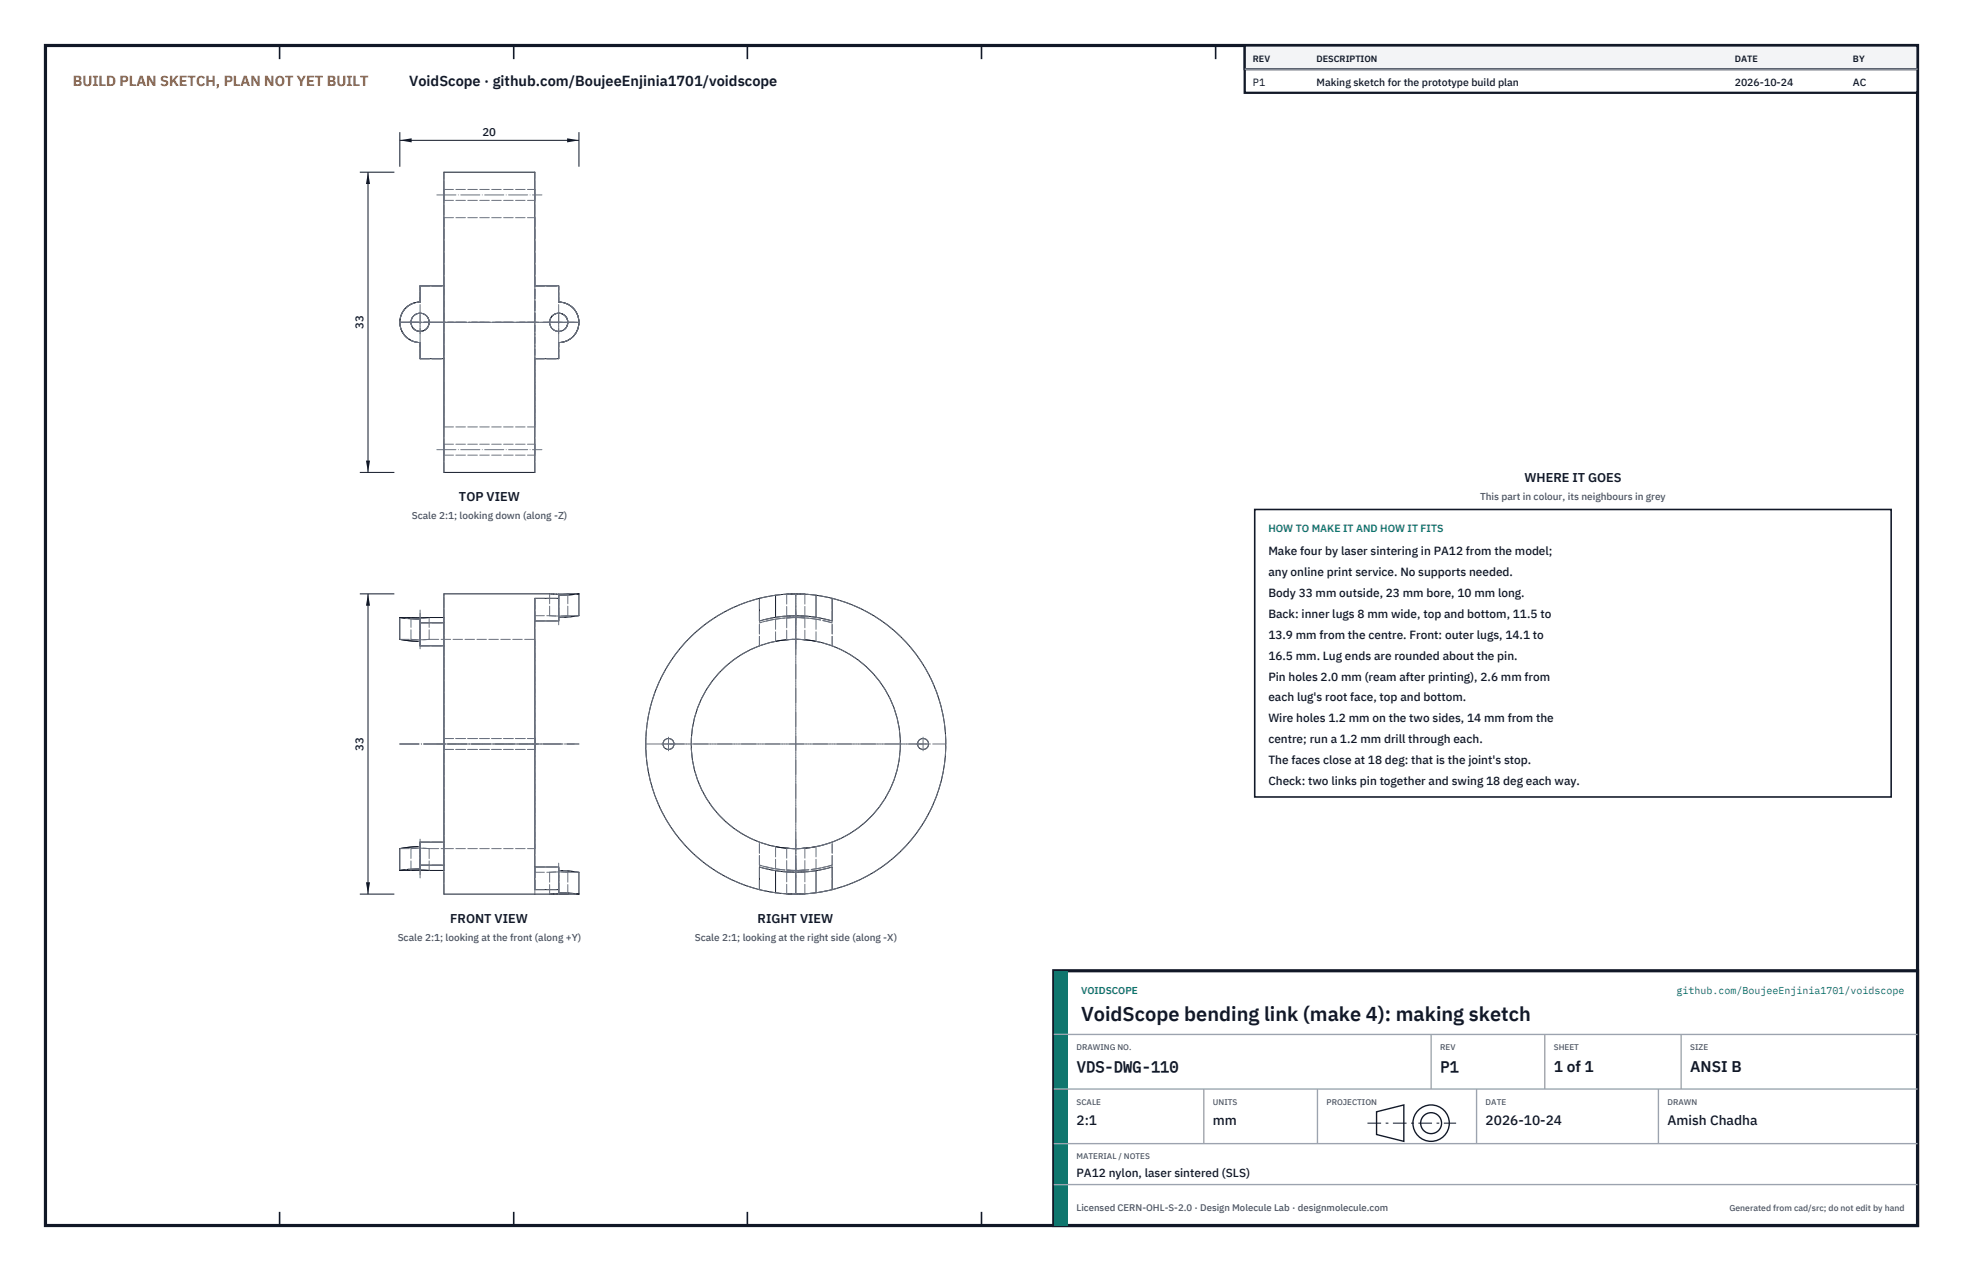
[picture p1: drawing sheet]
<svg xmlns="http://www.w3.org/2000/svg" width="432mm" height="279mm" viewBox="0 0 432 279" stroke-linecap="round" stroke-linejoin="round" font-family="sans-serif">
<path d="M10 10h411.8v259.4h-411.8z" fill="none" stroke="#111827" stroke-width=".7" stroke-linecap="butt"/>
<g fill="none" stroke="#111827" stroke-width=".35">
<path d="M61.5 10v3M113 10v3M164.4 10v3M215.9 10v3M267.4 10v3M318.9 10v3M370.3 10v3M61.5 266.4v3M113 266.4v3M164.4 266.4v3M215.9 266.4v3M267.4 266.4v3"/>
<path d="M318.9 266.4v3M370.3 266.4v3"/>
</g>
<g fill="none" stroke="#111727" stroke-width=".22">
<path d="M97.7 37.9h19.9v25h5.3v3.5a4.4 4.4 0 0 1 4.4 4.5 4.4 4.4 0 0 1-4.4 4.4v3.6h-5.3v25h-19.9zM88.9 68.1a4.5 4.5 0 0 0 1.7 6.8M91 75.1h.1M92.4 66.4a4.4 4.4 0 0 0-3.4 1.6M92.4 66.4a4.4 4.4 0 0 0-4.4 4.5 4.4 4.4 0 0 0 4.4 4.4v3.6h5.3M93.2 69h.1M93.7 69.4a2.01 2.01 0 0 1 .7 1.5M94.4 71.2a2 2 0 0 1-1.6 1.6 2 2 0 0 1-2.1-.9M94.4 71v.1M94.4 70.9h.1M97.7 62.9h-5.3v3.5M122.5 68.9l-1 .5-.4 .7"/>
<path d="M122.9 68.9a2 2 0 0 1 2 1.7M124.9 70.9l-.4 1.2M88 135.7l4.4 .4v.8M88 135.7l1.2 .2M88 135.7h9.7M88 135.7v4.9M92.4 136.9v5.1h5.3M92.4 136.9h5.3M121.4 130.6h.1M121.7 130.6h.2M122.4 130.6h.1M122.9 131.5h-5.3v64.1h5.3"/>
<path d="M122.9 131.5v5h-5.3M123.2 135.7h-.2M124.6 135.7h-.5M124.8 135.6h.1M126.4 135.5l-.9 .1M126.4 130.7l-1.2 .1M127.3 130.5l-4.4 .4v.6M127.3 130.5l-.5 .1M127.3 130.5h-29.6v66h29.6M127.3 130.5v4.8l-4.4 .4M167 131.5a33 33 0 0 0-25 32 33 33 0 0 0 25 32.1M167 131.5v5l3.6-.8"/>
<path d="M170.6 130.9l-3.6 .6M170.6 130.9a32.9 32.9 0 0 1 8.9 0M170.6 135.7a28.1 28.1 0 0 1 8.9 0M170.6 130.9v4.8M173.1 135.4h.1M173.3 135.4h-.1M173.6 130.6h-.6M173.9 135.4h-.2M173.9 135.4h-.3M174.4 130.6h-.5M174.6 135.4h-.1M174.8 130.5h.2"/>
<path d="M175 135.3h.1M175 130.5l.5 .1M175 135.3l.9 .1M175 135.3l-.8 .1M175.4 135.4h.2M175.6 130.6h-1.8M175.7 130.6h.5M175.9 130.6h.3M176.1 135.4h.6M176.2 135.4h.1M176.3 130.6h.1M176.6 130.6h.1"/>
<path d="M176.8 135.4h.2M176.8 135.4h.1M177 130.6h.1M179.5 130.9l3.5 .6M179.5 130.9v4.8M183 131.5a33 33 0 0 1 25 32 33 33 0 0 1-25 32.1M183 131.5v5l-3.5-.8M88 140.6l4.1 .4M88 140.6l4.3 .4M173.5 140.6l-2.9 .4M173.7 140.6h.1M174.3 140.6h.1"/>
<path d="M174.9 140.6h-.4M175 140.6h2M175 140.6h.1M175.1 140.6h.4M175.7 140.6h.1M177 140.6l2.5 .4M88 191.4h9.7M88 186.5v4.9M89.2 191.2l-1.2 .2M89.9 191.1h-.5M92.1 186.1l-4.1 .4M92.4 186.1h.1"/>
<path d="M92.4 186.1l-4.4 .4M92.4 190.2v.8l-4.4 .4M92.4 190.2h5.3M97.7 185.1h-5.3v5.1M117.6 190.6h5.3v5M120.9 196.5h4M121.4 196.5h.1M121.9 196.5h-.2M122.4 196.5h.1M122.9 195.6v.6l4.4 .3M122.9 191.4l4.4 .3v4.8M123.4 191.4h.5"/>
<path d="M124.8 191.5h.5M124.9 196.3h.3M125.5 191.5l.9 .1M126.1 196.4h.3M126.8 196.5h.5M167 195.6l3.6 .6M170.6 196.2a33 33 0 0 0 8.9 0M170.6 191.4a28.2 28.2 0 0 0 8.9 0M170.6 191.4l-3.6-.8v5M170.6 186.1l2.7 .4M170.6 191.4v4.8M173 196.5h1.1"/>
<path d="M173 191.7h.1M173 186.5h.7M173.2 191.7h.1M173.4 196.5h.3M173.4 186.5h.2M173.7 191.7h.3M173.7 196.5h.1M173.8 186.5h.3M173.9 196.5h.3M173.9 191.7h.2M174.2 186.5h.2M174.2 191.7h.4"/>
<path d="M174.3 191.7h.3M174.4 186.5h.1M174.5 186.5h.1M174.5 186.5h.4M174.8 186.5h.2M175 186.5h.1M175.5 196.5h-.5M175.7 186.5h-.3M175.7 191.7h-.2M175.9 191.7h-.9M176 186.5h-.1M176.1 186.5h.1"/>
<path d="M176.2 196.5h-.5M176.3 191.7h-.1M176.4 196.5h-.1M176.4 191.7h-.4M176.7 196.5h-.1M176.7 196.5h-1.9M176.9 191.7h-.1M176.9 191.7h-.2M177 196.5h.1M177 186.5h-2M179.5 191.4l3.5-.8v5M179.5 186.1l-3.3 .4"/>
<path d="M179.5 191.4v4.8M183 195.6l-3.5 .6"/>
<circle cx="92.4" cy="70.9" r="2"/>
<circle cx="122.9" cy="70.9" r="2"/>
<circle cx="147" cy="163.6" r="1.21"/>
<circle cx="175" cy="163.5" r="23"/>
<circle cx="203" cy="163.6" r="1.21"/>
</g>
<g fill="none" stroke="#6a7180" stroke-width=".22" stroke-dasharray="2.1 .5">
<path d="M97.7 47.9v15M97.7 42.9v-1.2M97.7 41.7v2.4M97.7 44.1v-1.2M97.7 47.9h19.9M97.7 44.1h19.9M97.7 41.7h19.9M117.6 47.9v45.9M117.6 42.9v-1.2M117.6 41.7v2.4M117.6 44.1v-1.2M89 68l-.1 .1"/>
<path d="M90.6 74.9l.4 .2M91 75.1l1.4 .2M92.4 78.9h5.3M92.4 78.9v-3.6M92.4 75.3a4.4 4.4 0 0 1-4.4-4.4 4.4 4.4 0 0 1 4.4-4.5M92.4 66.4v-3.5M92.4 62.9h5.3M92.4 62.9v3.5M92.4 75.3v3.6M93.2 69a2 2 0 0 0-2.3 .5 2 2 0 0 0-.2 2.4M93.7 69.4l-.5-.4M94.4 71.2v-.1"/>
<path d="M94.4 71v-.1M94.4 70.9a2 2 0 0 1-2.9 1.7 2 2 0 0 1-.3-3.3 2 2 0 0 1 3.2 1.2v.4M94.4 70.9h.1M94.4 70.9a2 2 0 0 0-2.9-1.8 2 2 0 0 0-.3 3.4 2 2 0 0 0 3.2-1.3v-.3M97.7 70.9h19.9M97.7 70.9v-33M97.7 62.9v-15M97.7 62.9v16M97.7 78.9v14.9M97.7 70.9v-8M117.6 70.9v-8M117.6 62.9h5.3"/>
<path d="M117.6 78.9h5.3M117.6 62.9v-25M117.6 78.9v-16M117.6 62.9v16M117.6 70.9v-23M121.1 70.1a2 2 0 0 0 .8 2.5 2 2 0 0 0 2.6-.5M122.9 68.9h-.4M122.9 66.4v-3.5M122.9 66.4a4.4 4.4 0 0 1 4.4 4.5 4.4 4.4 0 0 1-4.4 4.4M122.9 78.9v-3.6M122.9 75.3v3.6M122.9 75.3a4.4 4.4 0 0 0 4.4-4.4 4.4 4.4 0 0 0-4.4-4.5"/>
<path d="M122.9 62.9v3.5M124.9 70.9a2 2 0 0 0-2.9-1.8 2 2 0 0 0-.3 3.4 2 2 0 0 0 3.2-1.3v-.3M124.9 70.9v-.3M97.7 98.9v-1.2M97.7 97.7v2.4M97.7 93.8v-14.9M97.7 97.7h19.9M97.7 93.8h19.9M117.6 98.9v-1.2M117.6 97.7v2.4M117.6 93.8v-22.9M97.7 103.9v-33"/>
<path d="M97.7 100.1v-1.2M97.7 100.1h19.9M117.6 103.9v-25M117.6 100.1v-1.2M88.9 135.9h.1M92.4 136.9h5.3M92.4 136.9v-.8M92.4 136.1l-3.2-.2M97.7 136.9v-1.2M97.7 135.7v1.2M117.6 131.5h5.3M117.6 136.5v-5"/>
<path d="M117.6 136.5v-1.2M117.6 135.3v1.2M117.6 136.5h5.3M117.6 135.3h3.3M120.9 135.3h4M120.9 135.3v-4.8M121.4 130.6l-.5-.1M121.7 130.6h-.3M122.4 130.6h-.5M122.9 131.5v-.6M122.9 135.7v-4.8M122.9 135.7v.8"/>
<path d="M122.9 136.5v-5M122.9 136.5v-.8M123 135.7h-.1M124.1 135.7h-.9M124.8 135.6l-.2 .1M124.9 130.5l-2.4 .1M124.9 135.3v-4.8M124.9 135.3h-4M124.9 135.3h2.4M125.2 130.8l-2.3 .1M125.5 135.6h-.7M126.8 130.6l-.4 .1"/>
<path d="M127.3 135.3l-.9 .2M167 136.5v-5M170.6 136.1l-3.6 .8M173 135.4h.1M173 135.8l2-.1M173 135.4v-4.8M173.1 135.4h.1M173.3 135.4h.3M173.4 130.6h-.4M173.4 130.6h.5M173.7 135.4h-.7M173.8 130.6h-.2"/>
<path d="M173.9 135.4h.3M174.4 130.6l.4-.1M174.5 135.4h-.6M174.6 130.6h-.1M175 130.5h.1M175 135.3l-.4 .1M175 135.7l2 .1M175.4 135.4l-.3-.1M175.5 130.6h.2M175.9 135.4h.3M175.9 130.6h-.3M176.1 135.4h-.5"/>
<path d="M176.2 130.6h.1M176.3 135.4h.5M176.4 130.6h.2M176.6 130.6h-.4M176.7 130.6h.3M176.8 135.4h-.1M176.9 135.4h.1M177 130.6h-.3M177 135.4h.1M177 135.8h-4M177 135.4v-4.8M179.5 136.1a27.7 27.7 0 0 0-8.9 0"/>
<path d="M183 136.9a27.8 27.8 0 0 0-16 0M183 136.5v-5M183 136.5a28.2 28.2 0 0 0-16 0M183 136.9l-3.5-.8M88 140.6h2.4M90.4 140.6h4M90.4 140.6v-4.9M92.3 141h-.2M92.4 142h5.3M92.4 142v-1M92.4 141v1M92.4 142v-5.1"/>
<path d="M92.4 141v-4.9M94.4 140.6h-4M94.4 140.6v-4.9M94.4 140.6h23.2M97.7 142v-5.1M97.7 142v43.1M117.6 140.6v45.9M167 142v-5.1M167 142a23 23 0 0 0-15 21.5 23 23 0 0 0 15 21.6M170.6 141l-3.6 1M170.6 141v-4.9M173 140.6h2"/>
<path d="M173 140.6v-4.8M173.1 140.6h.1M173.7 140.6h-.2M174.3 140.6h-.6M174.3 140.6h.1M174.5 140.6h-.1M175 140.6h-.1M175.1 140.6h.1M175.7 140.6h-.2M177 140.6h-1.2M177 140.6h-4M177 140.6v-4.8"/>
<path d="M179.5 141v-4.9M183 142v-5.1M183 142l-3.5-1M97.7 164.8v-2.5M97.7 162.3v2.5M97.7 164.8h19.9M97.7 162.3h19.9M117.6 164.8v-2.5M117.6 162.3v2.5M88 186.5h2.4M88.9 191.2h.1M89.2 191.2l.2-.1"/>
<path d="M89.9 191.1l2.5-.1M90.4 186.5h4M90.4 191.4v-4.9M92.1 186.1h.3M92.4 185.1v1M92.4 186.1v-1M92.4 185.1h5.3M92.4 190.2v-5.1M92.4 190.2h5.3M92.4 191v-.8M92.4 191v-4.9M94.4 186.5h-4"/>
<path d="M94.4 191.4v-4.9M94.4 186.5h3.3M97.7 196.5v-66M97.7 185.1v-43.1M97.7 190.2v-5.1M97.7 190.2v1.2M97.7 191.4v-1.2M97.7 186.5v-1.4M97.7 186.5h19.9M117.6 196.5v-.9M117.6 195.6h5.3M117.6 195.6v-64.1"/>
<path d="M117.6 190.6h5.3M117.6 195.6v-5M117.6 190.6v1.1M117.6 191.7v-1.1M117.6 186.5v-45.9M117.6 191.7h3.3M120.9 191.7h4M120.9 196.5v-4.8M121.4 196.5h-.5M121.7 196.5h-.3M122.4 196.5h-.5M122.9 196.2v-.6"/>
<path d="M122.9 196.2l2 .1M122.9 195.6v-5M122.9 191.4v-.8M122.9 196.2v-4.8M122.9 191.4h.5M122.9 190.6v.8M123.9 191.4l.9 .1M124.9 196.5h-2.5M124.9 191.7h-4M124.9 196.5v-4.8M124.9 191.7h2.4M125.2 196.3l.9 .1"/>
<path d="M125.3 191.5h.2M126.4 196.4l.4 .1M126.4 191.6l.9 .1M167 190.2v-5.1M167 195.6v-5M167 190.6a28.2 28.2 0 0 0 16 0M167 185.1l3.6 1M167 190.2l3.6 .8M170.6 191a27.8 27.8 0 0 0 8.9 0M170.6 191v-4.9M173 191.7h.2M173 191.3l2 .1"/>
<path d="M173 196.5v-4.8M173 191.3v-4.8M173.2 191.7h.1M173.3 191.7h.6M173.3 186.5h.1M173.4 196.5h-.4M173.6 186.5h.2M173.7 191.7h-.6M173.7 186.5h1.1M173.7 196.5h.1M173.9 196.5h-.1M173.9 186.5h.1"/>
<path d="M174.1 186.5h.1M174.1 196.5h.9M174.1 191.7h.1M174.3 191.7h-.3M174.4 186.5h.1M174.5 186.5h.1M174.6 191.7h.4M174.8 196.5h-.6M174.9 186.5h.1M175 196.5a33 33 0 0 0 8-.9M175 186.5h.1M175 186.5a23 23 0 0 0 8-1.4"/>
<path d="M175 186.5h-2M175 186.5h2M175 191.4l2-.1M175.1 186.5h.3M175.5 196.5h.2M175.5 191.7h-.9M175.7 186.5h.2M175.9 191.7h.3M176 186.5h.1M176 191.7h-.3M176.1 186.5h.1M176.2 196.5h.1"/>
<path d="M176.3 191.7h.5M176.4 196.5h.2M176.6 186.5h.1M176.7 196.5h.3M176.7 186.5h.1M176.7 191.7h-.3M176.9 191.7h.1M177 196.5h-.3M177 191.7h-.1M177 191.3h-4M177 196.5v-4.8M177 191.3v-4.8"/>
<path d="M179.5 186.1l3.5-1M179.5 191l3.5-.8M179.5 191v-4.9M183 185.1a23 23 0 0 0 15-21.6 23 23 0 0 0-15-21.5M183 190.2v-5.1M183 190.2a27.8 27.8 0 0 1-16 0M183 195.6v-5"/>
<circle cx="147" cy="163.6" r="1.21"/>
<circle cx="175" cy="163.5" r="33"/>
<circle cx="203" cy="163.6" r="1.21"/>
</g>
<g fill="none" stroke="#6a7180" stroke-width=".22" stroke-dasharray="4.2 .5 0 .5">
<path d="M96.1 42.9h23.1M88 70.9h10M88 70.9h18.6M88 70.9h38.3M88 70.9h39.3M89.9 70.9h5M92.4 76.4v-11.1M92.4 73.4v-5M108.6 70.9h18.7M117.3 70.9h10M120.4 70.9h5M122.9 76.4v-11.1"/>
<path d="M122.9 73.4v-5M96.1 98.9h23.1M122.9 137.4v-6.9M122.9 136.3v-5.8M175 137.4v-6.9M175 136.3v-5.8M92.4 142.6v-8.5M92.4 141.5v-6.7M175 142.6v-8.5M175 141.5v-6.7M88 163.5h18.6M88 163.5h38.3"/>
<path d="M88 163.5h39.3M96.1 163.5h23.1M108.6 163.5h18.7M142 163.5h66M145.5 163.5h3M146.3 163.5h57.5M147 165.1v-3M201.5 163.5h3M203 165.1v-3M92.4 193v-8.5M92.4 192.3v-6.7M122.9 196.5v-5.7"/>
<path d="M122.9 196.5v-6.7M175 196.5v-5.7M175 196.5v-6.7M175 196.5v-66M175 193v-8.5M175 192.3v-57.5M175 192.3v-6.7"/>
</g>
<path d="M88 29.1v7.6M88 30.9h39.3M127.3 29.1v7.6" fill="none" stroke="#111827" stroke-width=".22"/>
<path d="M88 30.9l2.6-.5v.9zM124.7 30.4v.9l2.6-.4z" fill="#111827"/>
<path d="M79.2 37.9h7.6M81 37.9v66M79.2 103.9h7.6" fill="none" stroke="#111827" stroke-width=".22"/>
<path d="M81 37.9l-.5 2.6h.9zM80.5 101.3h.9l-.4 2.6z" fill="#111827"/>
<path d="M79.2 130.5h7.6M81 130.5v66M79.2 196.5h7.6" fill="none" stroke="#111827" stroke-width=".22"/>
<path d="M81 130.5l-.5 2.7h.9zM80.5 193.9h.9l-.4 2.6z" fill="#111827"/>
<path d="M276 112h140v63.2h-140z" fill="#fff" stroke="#111827" stroke-width=".35"/>
<path d="M273.8 10h148v10.4h-148z" fill="#fff" stroke="#111827" stroke-width=".5"/>
<path d="M273.8 10h148v5.2h-148z" fill="#f3f4f6" stroke="#111827" stroke-width=".5"/>
<path d="M273.8 15.2h148" fill="none" stroke="#9ca3af" stroke-width=".3"/>
<path d="M231.8 213.4h190v56h-190z" fill="#fff" stroke="#111827" stroke-width=".7" stroke-linecap="butt"/>
<path d="M231.8 213.4h3v56h-3z" fill="#0f766e"/>
<path d="M231.8 227.4h190M231.8 239.4h190M264.8 239.4v12M289.8 239.4v12M314.8 227.4v12M324.8 239.4v12M339.8 227.4v12M364.8 239.4v12M369.8 227.4v12M231.8 251.4h190M231.8 260.4h190" fill="none" stroke="#9ca3af" stroke-width=".3"/>
<g fill="none" stroke="#111827" stroke-width=".3">
<path d="M302.8 244.4l6-1.5v8l-6-1.5z"/>
<circle cx="314.8" cy="246.9" r="4"/>
<circle cx="314.8" cy="246.9" r="2.3"/>
</g>
<path d="M300.8 246.9h19.5" fill="none" stroke="#111827" stroke-width=".22" stroke-dasharray="3 1 .6 1" stroke-linecap="butt"/>
<text font-size="4.4" fill="#111827" x="237.8" y="224.4">VoidScope bending link (make 4): making sketch</text>
<g font-size="3.4" fill="#111827">
<text x="236.8" y="235.6">VDS-DWG-110</text>
<text x="316.8" y="235.6">P1</text>
<text x="341.8" y="235.6">1 of 1</text>
<text x="371.8" y="235.6">ANSI B</text>
</g>
<text font-size="3.2" fill="#b45309" x="16" y="19">BUILD PLAN SKETCH, PLAN NOT YET BUILT</text>
<text font-size="3.2" fill="#111827" x="90" y="19">VoidScope · github.com/BoujeeEnjinia1701/voidscope</text>
<g font-size="3" fill="#111827">
<text x="236.8" y="247.2">2:1</text>
<text x="266.8" y="247.2">mm</text>
<text x="326.8" y="247.2">2026-10-24</text>
<text x="366.8" y="247.2">Amish Chadha</text>
</g>
<g font-size="2.8" fill="#111827">
<text x="335.3" y="106">WHERE IT GOES</text>
<text x="101" y="110.2">TOP VIEW</text>
<text x="99" y="202.9">FRONT VIEW</text>
<text x="166.7" y="202.9">RIGHT VIEW</text>
</g>
<g font-size="2.6" fill="#111827">
<text x="279" y="122">Make four by laser sintering in PA12 from the model;</text>
<text x="279" y="126.6">any online print service. No supports needed.</text>
<text x="279" y="131.2">Body 33 mm outside, 23 mm bore, 10 mm long.</text>
<text x="279" y="135.8">Back: inner lugs 8 mm wide, top and bottom, 11.5 to</text>
<text x="279" y="140.4">13.9 mm from the centre. Front: outer lugs, 14.1 to</text>
<text x="279" y="145">16.5 mm. Lug ends are rounded about the pin.</text>
<text x="279" y="149.6">Pin holes 2.0 mm (ream after printing), 2.6 mm from</text>
<text x="279" y="154.2">each lug's root face, top and bottom.</text>
<text x="279" y="158.8">Wire holes 1.2 mm on the two sides, 14 mm from the</text>
<text x="279" y="163.4">centre; run a 1.2 mm drill through each.</text>
<text x="279" y="168">The faces close at 18 deg: that is the joint's stop.</text>
<text x="279" y="172.6">Check: two links pin together and swing 18 deg each way.</text>
<text x="236.8" y="258.8">PA12 nylon, laser sintered (SLS)</text>
</g>
<g font-size="2.5" fill="#111827">
<text x="106.1" y="29.8">20</text>
<text x="79.9" y="72.3" transform="rotate(-90 79.9 72.3)">33</text>
<text x="79.9" y="165" transform="rotate(-90 79.9 165)">33</text>
</g>
<g font-size="2.3" fill="#111827">
<text x="275.6" y="18.8">P1</text>
<text x="289.6" y="18.8">Making sketch for the prototype build plan</text>
<text x="381.6" y="18.8">2026-10-24</text>
<text x="407.6" y="18.8">AC</text>
</g>
<text font-size="2.3" fill="#0f766e" x="279" y="117">HOW TO MAKE IT AND HOW IT FITS</text>
<g font-size="2.2" fill="#4b5563">
<text x="325.6" y="110">This part in colour, its neighbours in grey</text>
<text x="90.6" y="114.2">Scale 2:1; looking down (along -Z)</text>
<text x="87.5" y="206.9">Scale 2:1; looking at the front (along +Y)</text>
<text x="152.8" y="206.9">Scale 2:1; looking at the right side (along -X)</text>
</g>
<g font-size="2.2" fill="#0f766e">
<text x="237.8" y="218.4">VOIDSCOPE</text>
<text x="368.8" y="218.4">github.com/BoujeeEnjinia1701/voidscope</text>
</g>
<text font-size="2.1" fill="#4b5563" x="236.8" y="266.2">Licensed CERN-OHL-S-2.0 · Design Molecule Lab · designmolecule.com</text>
<g font-size="2" fill="#111827">
<text x="275.6" y="13.6">REV</text>
<text x="289.6" y="13.6">DESCRIPTION</text>
<text x="381.6" y="13.6">DATE</text>
<text x="407.6" y="13.6">BY</text>
</g>
<text font-size="1.9" fill="#4b5563" x="380.4" y="266.2">Generated from cad/src; do not edit by hand</text>
<g font-size="1.8" fill="#4b5563">
<text x="236.8" y="230.8">DRAWING NO.</text>
<text x="316.8" y="230.8">REV</text>
<text x="341.8" y="230.8">SHEET</text>
<text x="371.8" y="230.8">SIZE</text>
<text x="236.8" y="242.8">SCALE</text>
<text x="266.8" y="242.8">UNITS</text>
<text x="291.8" y="242.8">PROJECTION</text>
<text x="326.8" y="242.8">DATE</text>
<text x="366.8" y="242.8">DRAWN</text>
<text x="236.8" y="254.8">MATERIAL / NOTES</text>
</g>
</svg>
